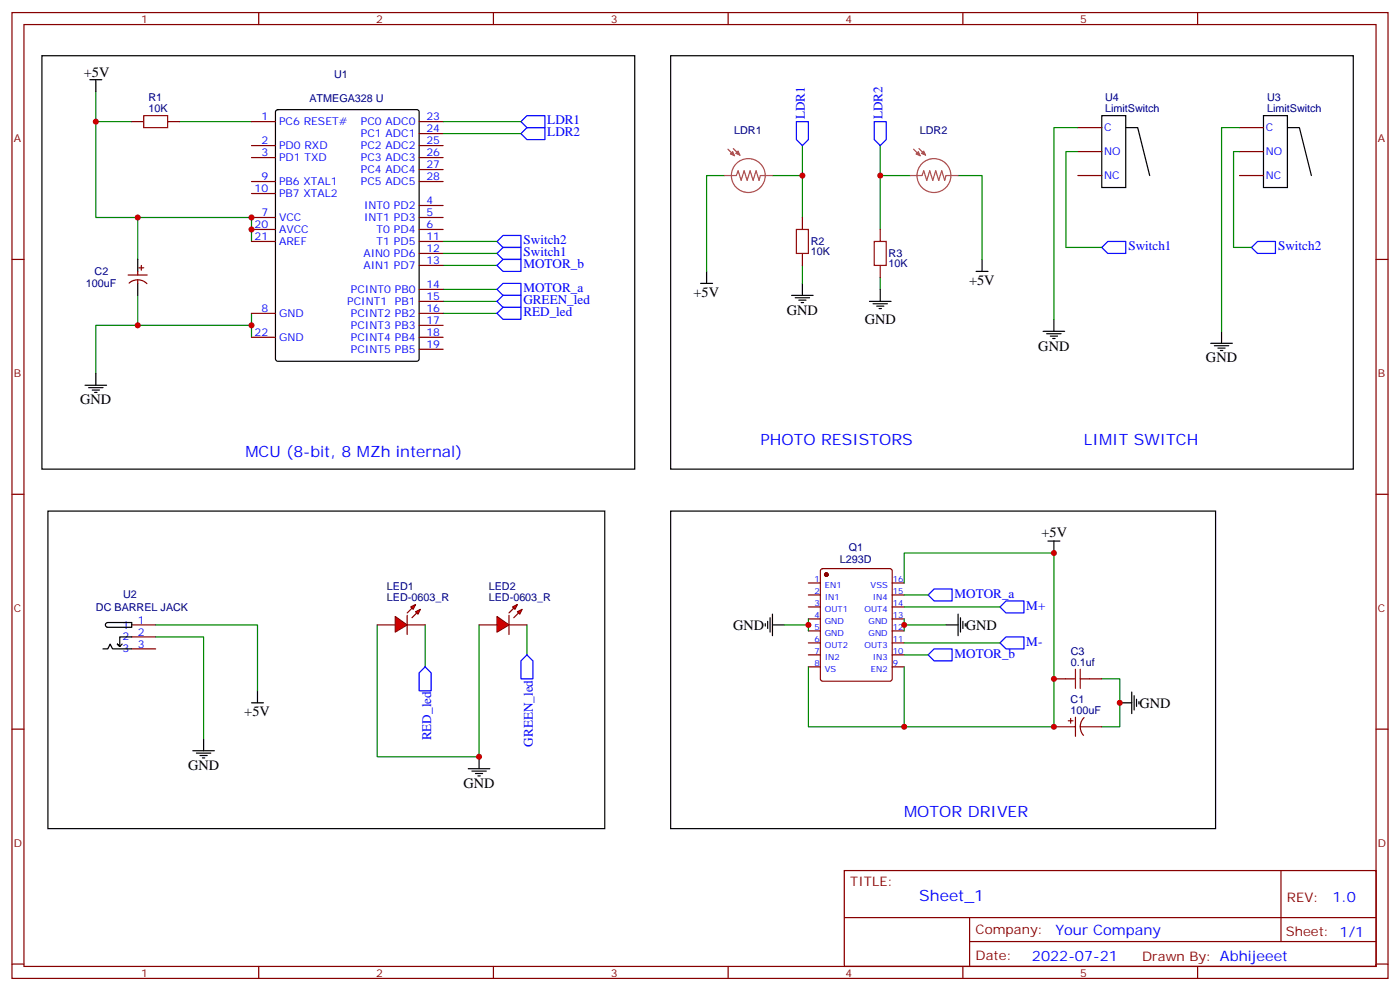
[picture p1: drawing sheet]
<svg xmlns="http://www.w3.org/2000/svg" width="412mm" height="292mm" viewBox="0 0 412 292" stroke-linecap="round" stroke-linejoin="round" font-family="sans-serif">
<g fill="none" stroke="#870000" stroke-width=".35">
<path d="M3.5 3.7h405.4v284.3h-405.4zM7.1 7.2h398.2v277.3h-398.2zM76.2 3.7v3.5M145.3 3.7v3.5M214.5 3.7v3.5M283.6 3.7v3.5M352.8 3.7v3.5M3.5 76.4h3.6M405.3 76.4h3.6M3.5 145.5h3.6M405.3 145.5h3.6M3.5 214.7h3.6"/>
<path d="M405.3 214.7h3.6M248.7 256.3h156.6v28.2h-156.6zM377.3 256.3v20.9M248.7 270.1h156.5M285.6 277.2h119.6M285.6 270.1v14.2M3.5 283.8h3.6M76.2 284.5v3.5M145.3 284.5v3.5M214.5 284.5v3.5M283.6 284.5v3.5M352.8 284.5v3.5"/>
<path d="M405.3 283.8h3.6"/>
</g>
<path d="M111.1 184v38.8h30v-38.8M125.2 184v12.3M155.2 184v8.8" fill="none" stroke="#008700" stroke-width=".35"/>
<path d="M137.9 226.3h6.4M139 227h4.2M140.1 227.7h2.1M140.8 228.4h.7M141.1 222.8v3.5" fill="none" stroke="#000" stroke-width=".35"/>
<path d="M125.2 196.3l1.8 1.8v5.3h-3.5v-5.3zM155.2 192.8l1.8 1.8v5.2h-3.5v-5.2z" fill="none" stroke="#00f" stroke-width=".35"/>
<g fill="#f00" stroke="#870000" stroke-width=".35">
<path d="M146.4 181.5l3.5 2.5-3.5 2.1z"/>
<path d="M149.9 181.2v5.6z"/>
</g>
<g fill="#870000" stroke="#870000" stroke-width=".35">
<path d="M149.9 180.4l1.4-1.4z"/>
<path d="M151.3 181.9l1.5-1.5z"/>
</g>
<g fill="#f00" stroke="#870000" stroke-width=".35">
<path d="M151 178.7l1.4-.7-.7 1.4z"/>
<path d="M152.4 180.1l1.4-.7-.7 1.4z"/>
</g>
<path d="M141.1 184h5.3M149.9 184h5.3" fill="none" stroke="#870000" stroke-width=".35"/>
<g fill="#f00" stroke="#870000" stroke-width=".35">
<path d="M116.4 181.5l3.5 2.5-3.5 2.1z"/>
<path d="M119.9 181.2v5.6z"/>
</g>
<g fill="#870000" stroke="#870000" stroke-width=".35">
<path d="M119.9 180.4l1.5-1.4z"/>
<path d="M121.4 181.9l1.4-1.5z"/>
</g>
<g fill="#f00" stroke="#870000" stroke-width=".35">
<path d="M121 178.7l1.4-.7-.7 1.4z"/>
<path d="M122.4 180.1l1.4-.7-.7 1.4z"/>
</g>
<g fill="none" stroke="#870000" stroke-width=".35">
<path d="M38.8 35.8h3.5M49.4 35.8h3.5M74.1 35.8h7M123.5 35.8h7M123.5 39.3h7M317.5 37.6h7.1M365.1 37.6h7.1M74.1 42.9h7M74.1 46.4h7M74.1 53.4h7M74.1 57h7M123.5 42.9h7"/>
<path d="M123.5 46.4h7M123.5 53.4h7M123.5 49.9h7M317.5 44.6h7.1M317.5 51.7h7.1M365.1 44.6h7.1M365.1 51.7h7.1M40.6 79.9v1.1M40.9 78.8h1.4M41.6 78.1v1.5M74.1 64h7M74.1 67.6h7"/>
<path d="M74.1 71.1h7M123.5 60.5h7M123.5 64h7M123.5 67.6h7M123.5 71.1h7M123.5 74.6h7M123.5 78.1h7M236.4 64v3.6M236.4 74.6v3.5M259.3 67.6v3.5M259.3 78.1v3.6M37.7 81h5.7"/>
<path d="M38 83.3a3.8 3.8 0 0 1 5.3 .2M40.6 82.4v1M74.1 92.3h7M74.1 99.3h7M123.5 92.3h7M123.5 85.2h7M123.5 88.7h7M123.5 95.8h7M123.5 99.3h7M123.5 102.8h7M238.1 171.6h3.6M238.1 175.2h3.6"/>
<path d="M238.1 178.7h3.6M241.9 167.6l.5-.2h19.7l.7 .4v32l-.4 .7-20 .1-.7-.5v-32zM262.8 171.6h3.5M262.8 175.2h3.5M262.8 178.7h3.5M38.8 184h7.1M38.8 187.5h7.1M38.8 191h7.1M111.1 184h5.3M119.9 184h5.3M238.1 182.2h3.6M238.1 185.7h3.6"/>
<path d="M238.1 189.3h3.6M238.1 192.8h3.6M238.1 196.3h3.6M262.8 182.2h3.5M262.8 185.7h3.5M262.8 189.3h3.5M262.8 192.8h3.5M262.8 196.3h3.5M310.4 199.8h3.6M321 199.8h3.6M310.4 214h6.4M314.7 212.2h1.4"/>
<path d="M315.4 211.5v1.4M316.8 211.1v5.7M318.2 214h6.4M319.3 211.3a3.8 3.8 0 0 0-.1 5.2"/>
</g>
<g fill="none" stroke="#000" stroke-width=".35">
<path d="M12.3 16.4h174.7v121.7h-174.7zM197.6 16.4h201v121.7h-201zM26.5 23.5h3.5M28.2 23.5v3.5M81.4 32.5l.4-.2h41l.6 .4 .1 73-.5 .6-41.2 .1-.6-.5-.1-72.9zM324.6 34h7v21.2h-7zM331.6 37.6h3.5l3.6 14.1M372.2 34h7v21.2h-7zM379.2 37.6h3.6l3.5 14.1M40.6 76.4v3.5M208.1 79.9v3.5M287.5 79.9h3.5"/>
<path d="M289.3 76.4v3.5M40.6 83.4v3.6M206.4 83.4h3.5M233.2 87h6.3M234.2 87.7h4.3M235.3 88.4h2.1M236 89.1h.7M236.4 83.4v3.6M256.1 88.7h6.4M257.2 89.4h4.2M258.2 90.1h2.1M258.9 90.8h.7"/>
<path d="M259.3 85.2v3.5M307.3 97.5h6.3M308.3 98.2h4.3M309.4 99h2.1M310.1 99.7h.7M310.4 94v3.5M359.8 97.5v3.6M25 113.4h6.4M26.1 114.1h4.2M27.2 114.8h2.1M27.9 115.5h.7M28.2 109.9v3.5"/>
<path d="M356.7 101.1h6.3M357.7 101.8h4.2M358.8 102.5h2.1M359.5 103.2h.7M14.1 150.5h164.1v93.4h-164.1zM197.6 150.5h160.5v93.4h-160.5zM308.7 159.3h3.5M310.4 159.3v3.5M30.3 191h1.4l.8-1.4 .7 1.4h5.6M31.3 183.5l.4-.2h7.1v1.4h-7.1l-.6-.5zM38.8 187.5h-3.5v2.8l-.7-.7 .7 .7 .7-.7M225.4 183.6v.7"/>
<path d="M226.1 182.9v2.1M226.8 181.9v4.2M227.5 184h3.6M227.5 180.8v6.3M278.7 184h3.5M282.2 180.8v6.3M282.9 181.9v4.2M283.6 182.9v2.1M284.3 183.6v.7M60 217.5v3.5M74.1 206.9h3.5M75.8 203.4v3.5"/>
<path d="M329.8 206.9h3.6M333.4 203.7v6.4M334.1 204.8v4.2M334.8 205.8v2.2M335.5 206.6v.7M56.8 221h6.3M57.9 221.7h4.2M58.9 222.4h2.1M59.6 223.1h.7"/>
</g>
<g fill="none" stroke="#008700" stroke-width=".35">
<path d="M28.2 35.8v28.2h12.4M28.2 27v8.8h10.6M52.9 35.8h21.2M130.5 35.8h23M130.5 39.3h23M317.5 37.6h-7.1v56.4M365.1 37.6h-5.3v59.9M213.4 51.7h-5.3v28.2M227.5 51.7h8.9v12.3M236.4 42.9v8.8M259.3 42.9v8.8M268.1 51.7h-8.8v15.9"/>
<path d="M282.2 51.7h7.1v24.7M317.5 44.6h-3.5v28.2h10.6M365.1 44.6h-1.7v28.2h5.3M74.1 71.1v-7.1h-33.5v12.4M130.5 78.1h15.9M130.5 74.6h15.9M130.5 71.1h15.9M236.4 78.1v5.3M40.6 95.8h-12.4v14.1M40.6 87v8.8h33.5M74.1 92.3v7M130.5 85.2h15.9"/>
<path d="M130.5 92.3h15.9M130.5 88.7h15.9M259.3 81.7v3.5M266.3 171.6v-8.8h44.1v51.2h-72.3v-17.7M266.3 178.7h28.3M266.3 175.2h7.1M45.9 184h29.9v19.4M45.9 187.5h14.1v30M231.1 184h7M238.1 182.2v3.5M266.3 182.2v3.5M266.3 196.3v17.7"/>
<path d="M266.3 189.3h28.3M266.3 192.8h7.1M266.3 184h12.4M324.6 199.8h5.2v14.2h-5.2"/>
</g>
<circle cx="243.4" cy="169.2" r=".53" fill="#870000" stroke="#870000" stroke-width=".35"/>
<g fill="none" stroke="#00f" stroke-width=".35">
<path d="M153.5 35.8l1.7-1.8h5.3v3.6h-5.3zM153.5 39.3l1.7-1.7h5.3v3.5h-5.3zM234.6 35.8h3.5v5.3l-1.7 1.8-1.8-1.8zM257.5 35.8h3.6v5.3l-1.8 1.8-1.8-1.8zM146.4 78.1l1.8-1.7h5.3v3.5h-5.3zM146.4 74.6l1.8-1.8h5.3v3.6h-5.3zM148.2 69.3h5.3v3.5h-5.3l-1.8-1.7zM326.3 71.1h5.3v3.5h-5.3l-1.7-1.8zM368.7 72.8l1.7-1.7h5.3v3.5h-5.3zM146.4 85.2l1.8-1.8h5.3v3.6h-5.3zM146.4 92.3l1.8-1.8h5.3v3.5h-5.3zM148.2 87h5.3v3.5h-5.3l-1.8-1.8z"/>
<path d="M273.4 175.2l1.8-1.8h5.3v3.5h-5.3zM294.6 178.7l1.7-1.8h5.3v3.5h-5.3zM275.2 191h5.3v3.6h-5.3l-1.8-1.8zM294.6 189.3l1.7-1.8h5.3v3.5h-5.3z"/>
</g>
<path d="M42.3 34h7.1v3.6h-7.1zM234.6 67.6h3.5v7h-3.5zM257.5 71.1h3.6v7h-3.6zM314 199.8h2.8M316.8 197v5.7M318.2 199.8h2.8M318.2 197v5.7" fill="none" stroke="#a10000" stroke-width=".35"/>
<g fill="none" stroke="#a64a4a" stroke-width=".35">
<path d="M213.4 51.7h3.5l.5-1.4 .9 2.8 .9-2.8 .9 2.8 .9-2.8 .8 2.8 .9-2.8 .9 2.8 .4-1.4M214.4 43.9l2 2M216 43.7l2 2M224.1 51.7h3.4M268.1 51.7h3.5l.5-1.4 .9 2.8 .9-2.8 .9 2.8 .8-2.8 .9 2.8 .9-2.8 .9 2.8 .3-1.4M269.1 43.9l2 2M270.7 43.7l1.9 2M278.8 51.7h3.4"/>
<circle cx="220.4" cy="51.7" r="5"/>
<circle cx="275.1" cy="51.7" r="5"/>
</g>
<g fill="#a64a4a" stroke="#a64a4a" stroke-width=".29">
<path d="M269.8 45.3l.7-.7 .6 1.3z"/>
<path d="M271.4 45.2l.7-.7 .5 1.2z"/>
<path d="M215.1 45.3l.7-.7 .6 1.3z"/>
<path d="M216.7 45.2l.7-.7 .6 1.2z"/>
</g>
<g fill="#c00">
<circle cx="141.1" cy="222.8" r=".88"/>
<circle cx="28.2" cy="35.8" r=".88"/>
<circle cx="266.3" cy="214" r=".88"/>
<circle cx="310.4" cy="162.8" r=".88"/>
<circle cx="238.1" cy="184" r=".88"/>
<circle cx="266.3" cy="184" r=".88"/>
<circle cx="310.4" cy="214" r=".88"/>
<circle cx="40.6" cy="95.8" r=".88"/>
<circle cx="40.6" cy="64" r=".88"/>
<circle cx="74.1" cy="95.8" r=".88"/>
<circle cx="74.1" cy="67.6" r=".88"/>
<circle cx="74.1" cy="64" r=".88"/>
<circle cx="236.4" cy="51.7" r=".88"/>
<circle cx="259.3" cy="51.7" r=".88"/>
<circle cx="310.4" cy="199.8" r=".88"/>
<circle cx="329.8" cy="206.9" r=".88"/>
</g>
<g font-size="4.6" fill="#00f">
<text x="224" y="131.1">PHOTO RESISTORS</text>
<text x="319.3" y="131.1">LIMIT SWITCH</text>
<text x="72.3" y="134.6">MCU (8-bit, 8 MZh internal)</text>
<text x="266.3" y="240.4">MOTOR DRIVER</text>
<text x="270.8" y="265.3">Sheet_1</text>
</g>
<g font-size="4.2">
<text x="24.7" y="22.8">+5V</text>
<text x="285.4" y="83.8">+5V</text>
<text x="204.3" y="87.3">+5V</text>
<text x="231.8" y="92.6">GND</text>
<text x="254.7" y="95.5">GND</text>
<text x="305.9" y="103.2">GND</text>
<text x="355.2" y="106.7">GND</text>
<text x="23.6" y="119.1">GND</text>
<text x="306.8" y="158.2">+5V</text>
<text x="216" y="185.4">GND</text>
<text x="284.5" y="185.4">GND</text>
<text x="335.7" y="208.3">GND</text>
<text x="72" y="210.9">+5V</text>
<text x="55.4" y="226.7">GND</text>
<text x="136.5" y="232">GND</text>
</g>
<g font-size="4.2" fill="#00f">
<text x="392.5" y="265.6">1.0</text>
<text x="310.9" y="275.1">Your Company</text>
<text x="304" y="282.9">2022-07-21</text>
</g>
<g font-size="3.9" fill="#00f">
<text x="237.1" y="35.1" transform="rotate(-90 237.1 35.1)">LDR1</text>
<text x="260" y="35.1" transform="rotate(-90 260 35.1)">LDR2</text>
<text x="161.2" y="36.5">LDR1</text>
<text x="161.2" y="40">LDR2</text>
<text x="154.2" y="71.8">Switch2</text>
<text x="154.2" y="75.4">Switch1</text>
<text x="332.4" y="73.6">Switch1</text>
<text x="376.5" y="73.6">Switch2</text>
<text x="154.2" y="78.8">MOTOR_b</text>
<text x="154.2" y="85.9">MOTOR_a</text>
<text x="154.2" y="89.4">GREEN_led</text>
<text x="154.2" y="93">RED_led</text>
<text x="281.2" y="176">MOTOR_a</text>
<text x="302.3" y="179.5">M+</text>
<text x="302.3" y="190.1">M-</text>
<text x="281.2" y="193.6">MOTOR_b</text>
<text x="127" y="218" transform="rotate(-90 127 218)">RED_led</text>
<text x="157" y="219.8" transform="rotate(-90 157 219.8)">GREEN_led</text>
</g>
<g font-size="3.9" fill="#800">
<text x="250.5" y="260.9">TITLE:</text>
<text x="379.1" y="265.6">REV:</text>
<text x="287.4" y="275.1">Company:</text>
<text x="378.7" y="275.7">Sheet: 1/1</text>
<text x="287.4" y="282.8">Date:</text>
<text x="336.4" y="282.8">Draw</text>
<text x="346.6" y="282.8">n By: Abhijeeet</text>
</g>
<g font-size="3.2" fill="#800">
<text x="41.6" y="6.7">1</text>
<text x="110.8" y="6.7">2</text>
<text x="179.9" y="6.7">3</text>
<text x="249.1" y="6.7">4</text>
<text x="318.2" y="6.7">5</text>
<text x="4.1" y="41.8">A</text>
<text x="405.9" y="41.8">A</text>
<text x="4.1" y="110.9">B</text>
<text x="405.9" y="110.9">B</text>
<text x="4.1" y="180.1">C</text>
<text x="405.9" y="180.1">C</text>
<text x="4.1" y="249.2">D</text>
<text x="405.9" y="249.2">D</text>
<text x="41.6" y="287.5">1</text>
<text x="110.8" y="287.5">2</text>
<text x="179.9" y="287.5">3</text>
<text x="249.1" y="287.5">4</text>
<text x="318.2" y="287.5">5</text>
</g>
<g font-size="3.2" fill="#000080">
<text x="98.4" y="22.9">U1</text>
<text x="43.8" y="29.8">R1</text>
<text x="91.2" y="29.9">ATMEGA328 U</text>
<text x="325.5" y="29.8">U4</text>
<text x="373.2" y="29.8">U3</text>
<text x="43.8" y="33">10K</text>
<text x="325.5" y="33">LimitSwitch</text>
<text x="373.2" y="33">LimitSwitch</text>
<text x="216.3" y="39.5">LDR1</text>
<text x="271" y="39.5">LDR2</text>
<text x="238.8" y="75.2">10K</text>
<text x="238.8" y="72.3">R2</text>
<text x="261.8" y="75.8">R3</text>
<text x="27.9" y="81">C2</text>
<text x="261.8" y="78.7">10K</text>
<text x="25.3" y="84.6">100uF</text>
<text x="247.4" y="165.7">L293D</text>
<text x="250" y="162.2">Q1</text>
<text x="114" y="173.8">LED1</text>
<text x="144" y="173.8">LED2</text>
<text x="28.3" y="179.8">DC BARREL JACK</text>
<text x="36.3" y="176.2">U2</text>
<text x="114" y="176.9">LED-0603_R</text>
<text x="144" y="176.9">LED-0603_R</text>
<text x="315.4" y="196">0.1uf</text>
<text x="315.4" y="192.8">C3</text>
<text x="315.4" y="207">C1</text>
<text x="315.4" y="210.1">100uF</text>
</g>
<g font-size="3.2" fill="#00f">
<text x="77" y="35.5">1</text>
<text x="125.6" y="35.5">23</text>
<text x="82.2" y="36.9">PC6 RESET#</text>
<text x="106.3" y="36.9">PC0 ADC0</text>
<text x="106.3" y="40.4">PC1 ADC1</text>
<text x="125.6" y="39">24</text>
<text x="325.3" y="38.6">C</text>
<text x="372.9" y="38.6">C</text>
<text x="77" y="42.5">2</text>
<text x="77" y="46">3</text>
<text x="82.2" y="43.9">PD0 RXD</text>
<text x="82.2" y="47.4">PD1 TXD</text>
<text x="106.3" y="43.9">PC2 ADC2</text>
<text x="106.3" y="47.4">PC3 ADC3</text>
<text x="125.6" y="42.5">25</text>
<text x="125.6" y="46">26</text>
<text x="325.3" y="45.7">NO</text>
<text x="372.9" y="45.7">NO</text>
<text x="77" y="53.1">9</text>
<text x="106.3" y="51">PC4 ADC4</text>
<text x="125.6" y="49.6">27</text>
<text x="125.6" y="53.1">28</text>
<text x="325.3" y="52.7">NC</text>
<text x="372.9" y="52.7">NC</text>
<text x="75" y="56.6">10</text>
<text x="82.2" y="54.5">PB6 XTAL1</text>
<text x="82.2" y="58">PB7 XTAL2</text>
<text x="106.3" y="54.5">PC5 ADC5</text>
<text x="77" y="63.7">7</text>
<text x="82.2" y="65.1">VCC</text>
<text x="107.2" y="61.6">INT0 PD2</text>
<text x="107.2" y="65.1">INT1 PD3</text>
<text x="125.6" y="60.1">4</text>
<text x="125.6" y="63.7">5</text>
<text x="75" y="67.2">20</text>
<text x="75" y="70.7">21</text>
<text x="82.2" y="68.6">AVCC</text>
<text x="111" y="68.6">T0 PD4</text>
<text x="125.6" y="67.2">6</text>
<text x="125.6" y="70.7">11</text>
<text x="82.2" y="72.1">AREF</text>
<text x="107" y="75.7">AIN0 PD6</text>
<text x="111" y="72.1">T1 PD5</text>
<text x="125.6" y="74.3">12</text>
<text x="125.6" y="77.8">13</text>
<text x="107" y="79.2">AIN1 PD7</text>
<text x="102.3" y="89.8">PCINT1</text>
<text x="103.4" y="86.3">PCINT0 PB0</text>
<text x="116.3" y="89.8">PB1</text>
<text x="125.6" y="84.8">14</text>
<text x="125.6" y="88.4">15</text>
<text x="77" y="91.9">8</text>
<text x="82.2" y="93.3">GND</text>
<text x="103.4" y="93.3">PCINT2 PB2</text>
<text x="125.6" y="91.9">16</text>
<text x="125.6" y="95.4">17</text>
<text x="75" y="99">22</text>
<text x="82.2" y="100.4">GND</text>
<text x="103.4" y="96.8">PCINT3 PB3</text>
<text x="103.4" y="100.4">PCINT4 PB4</text>
<text x="125.6" y="99">18</text>
<text x="103.4" y="103.9">PCINT5 PB5</text>
<text x="125.6" y="102.5">19</text>
<text x="36.1" y="185">1</text>
<text x="40.6" y="183.6">1</text>
<text x="36.1" y="188.6">2</text>
<text x="40.6" y="187.1">2</text>
<text x="40.6" y="190.7">3</text>
<text x="36.1" y="192.1">3</text>
</g>
<g font-size="2.5" fill="#00f">
<text x="239.9" y="171.3">1</text>
<text x="243" y="173">EN1</text>
<text x="256.5" y="173">VSS</text>
<text x="263" y="171.3">16</text>
<text x="239.9" y="174.8">2</text>
<text x="239.9" y="178.3">3</text>
<text x="243" y="176.6">IN1</text>
<text x="257.1" y="176.6">IN4</text>
<text x="263" y="178.3">14</text>
<text x="263" y="174.8">15</text>
<text x="239.9" y="181.9">4</text>
<text x="239.9" y="185.4">5</text>
<text x="243" y="180.1">OUT1</text>
<text x="243" y="183.6">GND</text>
<text x="254.7" y="180.1">OUT4</text>
<text x="255.9" y="183.6">GND</text>
<text x="263" y="185.4">12</text>
<text x="263" y="181.9">13</text>
<text x="239.9" y="188.9">6</text>
<text x="243" y="187.1">GND</text>
<text x="243" y="190.7">OUT2</text>
<text x="254.7" y="190.7">OUT3</text>
<text x="255.9" y="187.1">GND</text>
<text x="263" y="188.9">11</text>
<text x="239.9" y="192.4">7</text>
<text x="239.9" y="196">8</text>
<text x="243" y="194.2">IN2</text>
<text x="243" y="197.7">VS</text>
<text x="256.5" y="197.7">EN2</text>
<text x="257.1" y="194.2">IN3</text>
<text x="263" y="196">9</text>
<text x="263" y="192.4">10</text>
</g>
</svg>
